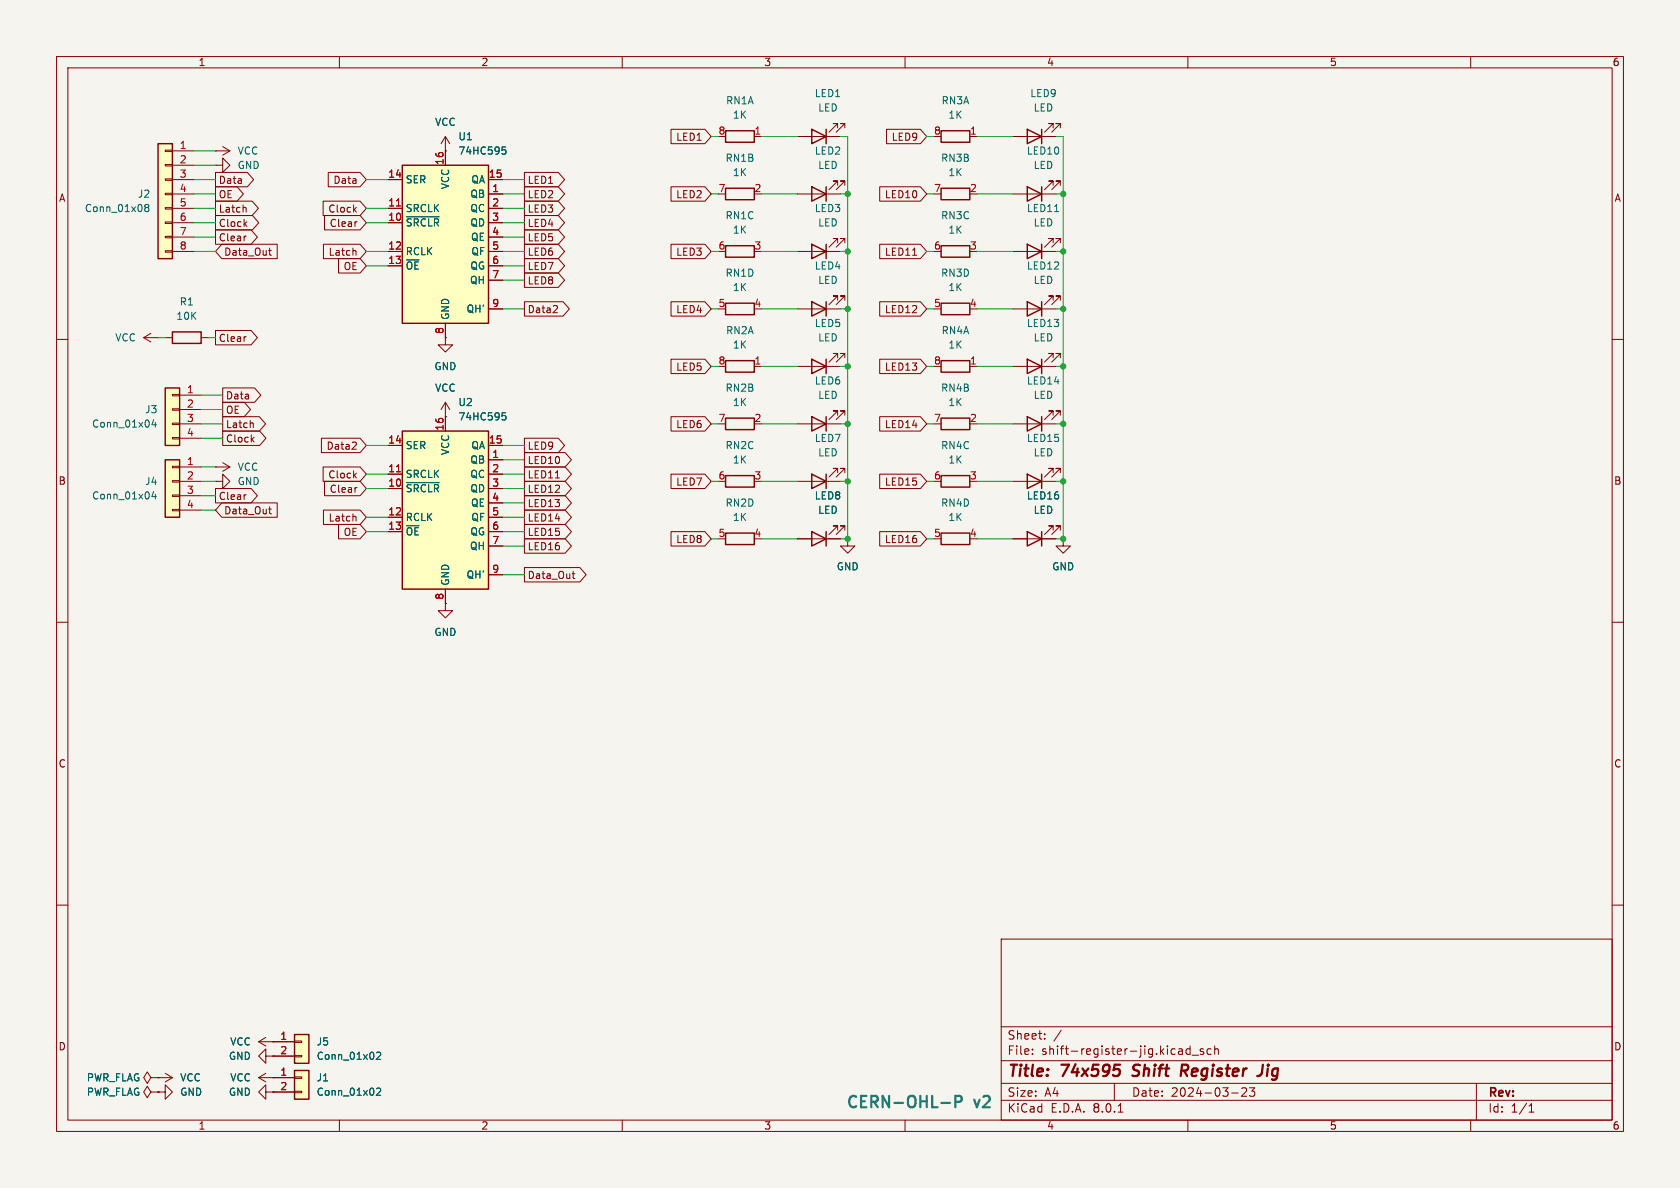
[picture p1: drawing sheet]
<svg xmlns="http://www.w3.org/2000/svg" width="297mm" height="210mm" viewBox="0 0 297 210" stroke-linecap="round" stroke-linejoin="round" font-family="sans-serif">
<path d="M0 0h297v210h-297z" fill="#f5f4ef" stroke="#f5f4ef" stroke-width=".18"/>
<g fill="none" stroke="#840000" stroke-width=".18">
<path d="M10 10h277v190h-277zM12 12h273v186h-273zM60 10v2M110 10v2M160 10v2M210 10v2M260 10v2M10 60h2M285 60h2M10 110h2M285 110h2M10 160h2"/>
<path d="M285 160h2M177 166h108v32h-108zM26.7 193l-.7-1-.6 1 .6 1.1 .7-1.1h1.2M27.9 193h.1M60 198v2M110 198v2M160 198v2M177 194.5h108M177 191.5h108M177 187.5h108M177 181.5h108M182.5 186.3v.1"/>
<path d="M182.5 185.5v.1M184.7 183.6v.1M184.7 182.8v.1M187.6 182.1l-1.3 2M197 191.5v3M197.7 196.6h.8M208.8 185.4l.2 .2v.8M209 186.3l-.5 .1M209 185.8h-.5M210 198v2M210.4 185.5l-.4-.1-.3 .3v.4l.1 .2h.6M210.4 184.9v1.5"/>
<path d="M210.7 186.5h1.2M212.7 185.5l-.3-.1-.2 .2v.2l.5 .2v.3h-.5M214.1 185.5l-.4-.1-.3 .3v.4l.1 .2h.6M214.7 185.5l.3-.1 .3 .1 .1 .9M214.7 184.9v1.5M217.7 193.2h1.2M220.3 192.4v.5l-.8 .9h.9M221.8 192.3l-.5 .6 .4 .1v.7l-.2 .1h-.4l-.2-.1M260 198v2M261 191.5v6.5M270.3 196.6h.9M270.3 195.5l.4-.4v1.5"/>
</g>
<path d="M197.1 188.2h.9M200.2 190.1l.2 .1M200.5 188.4l-.2 .4 .1 .2M209.3 189.3l.6 .9M209.7 188.2h-.7l-.3 2M209.8 189.2l-1 .1M223.3 188.2l-.2 1.4-.4 .5M224.1 188.9l-.1 1.3" fill="none" stroke="#840000" stroke-width=".4"/>
<path d="M52.1 182.9h2.5v5.1h-2.5z" fill="#ffffc2"/>
<g fill="none" stroke="#840000" stroke-width=".18">
<path d="M133.3 24.1h1.3M141 54.6h7.6M148.1 53.1v-.8h-.8h.8l-1.5 1.5M149.4 53.1v-.8h-.8h.8l-1.6 1.5M141 64.8h7.6M148.1 63.2v-.7h-.8h.8l-1.5 1.5M149.4 63.2v-.7h-.8h.8l-1.6 1.5M26.7 190.5l-.7-1-.6 1 .6 1 .7-1h1.2M27.9 190.5h.1M45.7 184.2h6.4M45.7 184.2l1.3 .7M45.7 190.5l1.3 .8"/>
<path d="M45.7 190.5h2.6M47 193v-1.2l-1.3 1.2 1.3 1.3v-1.3h1.3M47 183.4l-1.3 .8M47 189.7l-1.3 .8M48.3 184.2h.1M48.3 193h.1M48.3 190.5h.1M48.3 186.7h3.8M52.1 186.6h1.2v.2h-1.2zM52.1 184h1.2v.3h-1.2z"/>
</g>
<path d="M128.3 23.1h5v2h-5zM128.3 33.3h5v2h-5zM143.5 53.3l2.5 1.3-2.5 1.3zM146 53.3v2.6M143.5 63.5l2.5 1.3-2.5 1.2zM146 63.5v2.5M52.1 182.9h2.5v5.1h-2.5z" fill="none" stroke="#840000" stroke-width=".25"/>
<path d="M66.6 186.1l.5-.1 .2 .4-.8 .9h.8" fill="none" stroke="#006464" stroke-width=".18"/>
<path d="M52.1 189.2h2.5v5.1h-2.5z" fill="#ffffc2"/>
<g fill="none" stroke="#840000" stroke-width=".18">
<path d="M25.4 59.7l1.3 .8M25.4 59.7h2.5M26.7 58.9l-1.3 .8M27.9 59.7h.1M29.2 59.7h1.3M35.6 59.7h1.2M27.9 193h1.3v-1.2l1.3 1.2-1.3 1.3v-1.3M27.9 193h.1M27.9 190.5h.1M27.9 190.5h2.6M29.2 189.7l1.3 .8M30.5 190.5l-1.3 .8"/>
<path d="M48.3 190.5h3.8M48.3 193h3.8M52.1 192.9h1.2v.3h-1.2zM52.1 190.4h1.2v.2h-1.2z"/>
</g>
<path d="M30.5 58.7h5.1v2h-5.1zM128.3 43.4h5v2.1h-5zM52.1 189.2h2.5v5.1h-2.5z" fill="none" stroke="#840000" stroke-width=".25"/>
<path d="M66.6 192.5l.5-.2 .2 .4-.8 .9h.8" fill="none" stroke="#006464" stroke-width=".18"/>
<path d="M29.2 68.6h2.5v10.1h-2.5z" fill="#ffffc2"/>
<path d="M78.7 26.7h.1M78.7 24.1l-.7 1.3M78.7 24.1v2.6M78.7 24.1l.8 1.3M30.5 77.3h1.2v.3h-1.2zM30.5 74.8h1.2v.3h-1.2zM30.5 72.3h1.2v.2h-1.2zM30.5 69.7h1.2v.3h-1.2zM31.7 69.9h3.9M31.7 72.4h3.9M31.7 74.9h3.9M31.7 77.5h3.9" fill="none" stroke="#840000" stroke-width=".18"/>
<path d="M29.2 68.6h2.5v10.1h-2.5z" fill="none" stroke="#840000" stroke-width=".25"/>
<path d="M27.2 74.2l-.3 .9h.7M27.5 74.7v.8" fill="none" stroke="#006464" stroke-width=".18"/>
<path d="M71.1 29.2h15.3v28h-15.3z" fill="#ffffc2"/>
<path d="M71.1 29.2h15.3v28h-15.3z" fill="none" stroke="#840000" stroke-width=".25"/>
<g fill="none" stroke="#840000" stroke-width=".18">
<path d="M68.6 39.4h2.5M68.6 36.8h2.5M68.6 31.8h2.5M78.7 26.7v2.5M86.4 34.3h2.5M86.4 39.4h2.5M86.4 36.8h2.5M86.4 31.8h2.5M68.6 44.5h2.5M68.6 47h2.5M78.7 57.2v2.5M86.4 44.5h2.5"/>
<path d="M86.4 47h2.5M86.4 41.9h2.5M86.4 49.5h2.5M86.4 54.6h2.5"/>
</g>
<path d="M71.9 38.3h5.7M88.8 26h.6M88.9 26.5h.3l.3 .2-.1 .4-.5 .1" fill="none" stroke="#006464" stroke-width=".18"/>
<path d="M70.1 36.4h.7" fill="none" stroke="#a90000" stroke-width=".18"/>
<path d="M27.9 25.4h2.6v20.3h-2.6z" fill="#ffffc2"/>
<g fill="none" stroke="#840000" stroke-width=".18">
<path d="M29.2 39.2h1.3v.3h-1.3zM29.2 36.7h1.3v.3h-1.3zM29.2 34.2h1.3v.2h-1.3zM29.2 31.6h1.3v.3h-1.3zM29.2 29.1h1.3v.2h-1.3zM29.2 26.5h1.3v.3h-1.3zM30.5 26.7h3.8M30.5 29.2h3.8M30.5 31.8h3.8M30.5 34.3h3.8M30.5 36.8h3.8M30.5 39.4h3.8"/>
<path d="M141 34.3h7.6M141 24.1h7.6M148.1 22.6v-.8h-.8h.8l-1.5 1.6M148.1 32.8v-.8h-.8h.8l-1.5 1.5M149.4 22.6v-.8h-.8h.8l-1.6 1.6M149.4 32.8v-.8h-.8h.8l-1.6 1.5M171.4 24.1h1.3M179.1 34.3h7.6M179.1 24.1h7.6M186.2 32.8v-.8h-.8h.8l-1.5 1.5M186.2 22.6v-.8h-.8h.8l-1.5 1.6M187.5 32.8v-.8h-.8h.8l-1.6 1.5"/>
<path d="M187.5 22.6v-.8h-.8h.8l-1.6 1.6M29.2 44.3h1.3v.3h-1.3zM29.2 41.8h1.3v.2h-1.3zM30.5 41.9h3.8M30.5 44.5h3.8M141 44.5h7.6M148.1 42.9v-.7h-.8h.8l-1.5 1.5M149.4 42.9v-.7h-.8h.8l-1.6 1.5M179.1 54.6h7.6M186.2 53.1v-.8h-.8h.8l-1.5 1.5M187.5 53.1v-.8h-.8h.8l-1.6 1.5M78.7 73.7h.1"/>
<path d="M78.7 71.1l-.7 1.3M78.7 71.1v2.6M78.7 71.1l.8 1.3M171.4 64.8h1.3M179.1 64.8h7.6M186.2 63.2v-.7h-.8h.8l-1.5 1.5M187.5 63.2v-.7h-.8h.8l-1.6 1.5M38.1 82.6h.1M38.1 85.1h1.3v1.3l1.2-1.3-1.2-1.3v1.3M38.1 85.1h.1M38.1 82.6h2.5M39.4 81.8l1.2 .8"/>
<path d="M40.6 82.6l-1.2 .7M78.7 106.7v1.3h1.3l-1.3 1.2-1.2-1.2h1.2M78.7 106.7h.1"/>
</g>
<g fill="none" stroke="#840000" stroke-width=".25">
<path d="M27.9 25.4h2.6v20.3h-2.6zM143.5 22.9l2.5 1.2-2.5 1.3zM143.5 33l2.5 1.3-2.5 1.3zM146 22.9v2.5M146 33v2.6M166.4 23.1h5v2h-5zM166.4 33.3h5v2h-5zM181.6 33l2.5 1.3-2.5 1.3zM181.6 22.9l2.5 1.2-2.5 1.3zM184.1 22.9v2.5M184.1 33v2.6M143.5 43.2l2.5 1.3-2.5 1.2z"/>
<path d="M146 43.2v2.5M166.4 43.4h5v2.1h-5zM166.4 53.6h5v2h-5zM181.6 53.3l2.5 1.3-2.5 1.3zM184.1 53.3v2.6M166.4 63.8h5v2h-5zM181.6 63.5l2.5 1.3-2.5 1.2zM184.1 63.5v2.5"/>
</g>
<path d="M25.8 36.7l-.2-.3 .2-.3h.3l.2 .3-.2 .3M25.8 36.7l-.2 .2v.3l.2 .2h.3l.2-.2v-.4l-.2-.1M25.8 36.7h.3" fill="none" stroke="#006464" stroke-width=".18"/>
<path d="M29.2 81.3h2.5v10.1h-2.5z" fill="#ffffc2"/>
<g fill="none" stroke="#840000" stroke-width=".18">
<path d="M38.1 29.2h1.3v1.3l1.2-1.3-1.2-1.3v1.3M38.1 29.2h.1M38.1 26.7h.1M38.1 26.7h2.5M39.4 25.9l1.2 .8M40.6 26.7l-1.2 .7M78.7 59.7v1.3h1.3l-1.3 1.2-1.2-1.2h1.2M78.7 59.7h.1M179.1 44.5h7.6M186.2 42.9v-.7h-.8h.8l-1.5 1.5M187.5 42.9v-.7h-.8h.8l-1.6 1.5M133.3 64.8h1.3"/>
<path d="M141 74.9h7.6M148.1 73.4v-.8h-.8h.8l-1.5 1.6M149.4 73.4v-.8h-.8h.8l-1.6 1.6M179.1 74.9h7.6M186.2 73.4v-.8h-.8h.8l-1.5 1.6M187.5 73.4v-.8h-.8h.8l-1.6 1.6M30.5 90h1.2v.3h-1.2zM30.5 87.5h1.2v.3h-1.2zM30.5 85h1.2v.2h-1.2zM30.5 82.4h1.2v.3h-1.2zM31.7 82.6h3.9M31.7 85.1h3.9"/>
<path d="M31.7 87.6h3.9M31.7 90.2h3.9M141 85.1h7.6M141 95.3h7.6M148.1 93.7v-.7h-.8h.8l-1.5 1.5M148.1 83.6v-.8h-.8h.8l-1.5 1.5M149.4 93.7v-.7h-.8h.8l-1.6 1.5M149.4 83.6v-.8h-.8h.8l-1.6 1.5M149.9 95.3v1.2h1.2l-1.2 1.3-1.3-1.3h1.3M149.9 95.3h.1M179.1 85.1h7.6M179.1 95.3h7.6"/>
<path d="M186.2 93.7v-.7h-.8h.8l-1.5 1.5M186.2 83.6v-.8h-.8h.8l-1.5 1.5M187.5 93.7v-.7h-.8h.8l-1.6 1.5M187.5 83.6v-.8h-.8h.8l-1.6 1.5M188 95.3v1.2h1.2l-1.2 1.3-1.3-1.3h1.3M188 95.3h.1M47 186.7v-1.3l-1.3 1.3 1.3 1.3v-1.3h1.3M48.3 186.7h.1"/>
</g>
<g fill="none" stroke="#840000" stroke-width=".25">
<path d="M128.3 53.6h5v2h-5zM181.6 43.2l2.5 1.3-2.5 1.2zM184.1 43.2v2.5M128.3 63.8h5v2h-5zM128.3 73.9h5v2h-5zM143.5 73.7l2.5 1.2-2.5 1.3zM146 73.7v2.5M166.4 73.9h5v2h-5zM181.6 73.7l2.5 1.2-2.5 1.3zM184.1 73.7v2.5M29.2 81.3h2.5v10.1h-2.5zM128.3 94.2h5v2.1h-5z"/>
<path d="M128.3 84.1h5v2h-5zM143.5 94l2.5 1.3-2.5 1.2zM143.5 83.8l2.5 1.3-2.5 1.3zM146 83.8v2.6M146 94v2.5M166.4 84.1h5v2h-5zM166.4 94.2h5v2.1h-5zM181.6 94l2.5 1.3-2.5 1.2zM181.6 83.8l2.5 1.3-2.5 1.3zM184.1 83.8v2.6M184.1 94v2.5"/>
</g>
<path d="M186.4 37.4h.8M27.2 86.9l-.3 .9h.7M27.5 87.4v.8" fill="none" stroke="#006464" stroke-width=".18"/>
<path d="M71.1 76.2h15.3v27.9h-15.3z" fill="#ffffc2"/>
<path d="M71.1 76.2h15.3v27.9h-15.3z" fill="none" stroke="#840000" stroke-width=".25"/>
<g fill="none" stroke="#840000" stroke-width=".18">
<path d="M38.1 30.5h5.6l1.1 1.3-1.1 1.2h-5.6zM38.1 38.1h6.5l1.1 1.3-1.1 1.2h-6.5zM38.1 33h3.8l1.1 1.3-1.1 1.3h-3.8zM38.1 35.6h6.5l1.1 1.2-1.1 1.3h-6.5zM43.3 39.6l.3 .4M43.3 36.7l.2 .1v.7M43.6 39.2l-.4 .5M57.1 35.6h6.6l1.1 1.2-1.1 1.3h-6.6zM57.4 38.1h6.3l1.1 1.3-1.1 1.2h-6.3zM58 30.5h5.7l1.1 1.3-1.1 1.2h-5.7zM62.6 37l.4 .5M63 36.7l-.5 .4"/>
<path d="M63 39.2h.1M68.6 39.4h2.5M68.6 36.8h2.5M68.6 31.8h2.5M78.7 26.7h.1M78.7 26.7v2.5M86.4 34.3h2.5M86.4 39.4h2.5M86.4 36.8h2.5M86.4 31.8h2.5M92.7 38.1h6l1.1 1.3-1.1 1.2h-6zM92.7 33h6l1.1 1.3-1.1 1.3h-6z"/>
<path d="M92.7 35.6h6l1.1 1.2-1.1 1.3h-6zM92.7 30.5h6l1.1 1.3-1.1 1.2h-6zM118.6 22.9h6l1.1 1.2-1.1 1.3h-6zM118.6 33h6l1.1 1.3-1.1 1.3h-6zM155.5 33h7.2l1.1 1.3-1.1 1.3h-7.2zM156.7 22.9h6l1.1 1.2-1.1 1.3h-6zM38.1 40.6h6.3l1.1 1.3-1.1 1.3h-6.3zM38.1 58.4h6.3l1.1 1.3-1.1 1.3h-6.3zM39.2 43.2h9.8v2.5h-9.8l-1.1-1.2zM43.4 41.7h.1M43.4 59.5h.1M47.5 44.3h.5"/>
<path d="M47.7 44.9l.3 .2M57.2 43.2h6.5l1.1 1.3-1.1 1.2h-6.5zM59.8 45.7h3.9l1.1 1.3-1.1 1.3h-3.9zM62.8 44.3l.1 .2v.6M68.6 44.5h2.5M68.6 47h2.5M78.7 59.7h.1M78.7 57.2v2.5M86.4 44.5h2.5M86.4 47h2.5M86.4 41.9h2.5M86.4 49.5h2.5"/>
<path d="M86.4 54.6h2.5M92.7 48.3h6l1.1 1.2-1.1 1.3h-6zM92.7 53.3h6.8l1.2 1.3-1.2 1.3h-6.8zM92.7 45.7h6l1.1 1.3-1.1 1.3h-6zM92.7 40.6h6l1.1 1.3-1.1 1.3h-6zM92.7 43.2h6l1.1 1.3-1.1 1.2h-6zM98.4 54.1l.1 .2v.3l-.7 .7h.7M118.6 53.3h6l1.1 1.3-1.1 1.3h-6zM118.6 43.2h6l1.1 1.3-1.1 1.2h-6zM155.5 53.3h7.2l1.1 1.3-1.1 1.3h-7.2zM155.5 43.2h7.2l1.1 1.3-1.1 1.2h-7.2zM161.3 45.1h.8"/>
<path d="M39.4 68.6h5.6l1.1 1.3-1.1 1.2h-5.6zM39.4 76.2h6.5l1.1 1.3-1.1 1.2h-6.5zM39.4 73.7h6.4l1.2 1.2-1.2 1.3h-6.4zM39.4 71.1h3.8l1.1 1.3-1.1 1.3h-3.8zM44.5 77.7l.4 .4M44.6 74.8l.2 .1v.7M44.9 77.3l-.5 .5M56.8 77.5h6.9l1.1 1.2-1.1 1.3h-6.9zM62.9 78.2l.1 .2-.1 .3-.7 .7h.8M68.6 78.7h2.5M78.7 73.7h.1M78.7 73.7v2.5"/>
<path d="M86.4 78.7h2.5M92.7 77.5h6l1.1 1.2-1.1 1.3h-6zM118.6 73.7h6l1.1 1.2-1.1 1.3h-6zM118.6 63.5h6l1.1 1.3-1.1 1.2h-6zM155.5 63.5h7.2l1.1 1.3-1.1 1.2h-7.2zM155.5 73.7h7.2l1.1 1.2-1.1 1.3h-7.2zM38.1 86.4h6.3l1.1 1.2-1.1 1.3h-6.3zM39.2 88.9h9.8v2.5h-9.8l-1.1-1.2zM43.4 87.5h.1M47.5 90h.5M47.7 90.7l.3 .1M57.1 82.5h6.6l1.1 1.3-1.1 1.3h-6.6z"/>
<path d="M57.2 90.2h6.5l1.1 1.2-1.1 1.3h-6.5zM57.4 85.1h6.3l1.1 1.3-1.1 1.2h-6.3zM59.8 92.7h3.9l1.1 1.3-1.1 1.3h-3.9zM62.6 84l.4 .5M62.8 91.3l.1 .1v.7M63 83.6l-.5 .5M63 86.2h.1M68.6 86.4h2.5M68.6 83.8h2.5M68.6 91.4h2.5M68.6 94h2.5M86.4 81.3h2.5"/>
<path d="M86.4 86.4h2.5M86.4 83.8h2.5M86.4 91.4h2.5M86.4 94h2.5M86.4 88.9h2.5M86.4 96.5h2.5M92.7 95.2h7.2l1.1 1.3-1.1 1.3h-7.2zM92.7 87.6h7.2l1.1 1.3-1.1 1.3h-7.2zM92.7 80h7.2l1.1 1.3-1.1 1.3h-7.2zM92.7 85.1h7.2l1.1 1.3-1.1 1.2h-7.2zM92.7 90.2h7.2l1.1 1.2-1.1 1.3h-7.2zM92.7 82.5h7.2l1.1 1.3-1.1 1.3h-7.2z"/>
<path d="M92.7 92.7h7.2l1.1 1.3-1.1 1.3h-7.2zM98.2 84.5h.7M118.6 94h6l1.1 1.3-1.1 1.2h-6zM118.6 83.8h6l1.1 1.3-1.1 1.3h-6zM141 95.3h2.5M146 95.3h2.6M149.9 95.3h.1M155.5 94h7.2l1.1 1.3-1.1 1.2h-7.2zM155.5 83.8h7.2l1.1 1.3-1.1 1.3h-7.2zM179.1 95.3h2.5M184.1 95.3h2.6M188 95.3h.1"/>
<path d="M78.7 106.7h.1M78.7 104.1v2.6M86.4 101.6h2.5M92.7 100.3h9.8l1.1 1.3-1.1 1.3h-9.8zM101.1 101.4h.5M101.3 102.1l.3 .2M27.9 190.5h.1M27.9 193h.1M48.3 186.7h.1M48.3 184.2h.1M48.3 193h.1M48.3 190.5h.1"/>
<path d="M48.3 190.5h3.8M48.3 193h3.8M48.3 184.2h3.8M48.3 186.7h3.8"/>
</g>
<path d="M71.9 38.3h5.7M88.8 26h.6M88.9 26.5h.3l.3 .2-.1 .4-.5 .1M88.8 73h.6M88.9 73.5h.3l.3 .2-.1 .4-.5 .1M71.9 85.3h5.7M66.6 192.5l.5-.2 .2 .4-.8 .9h.8M66.6 186.1l.5-.1 .2 .4-.8 .9h.8" fill="none" stroke="#006464" stroke-width=".18"/>
<path d="M70.1 36.4h.7M70.1 83.4h.7" fill="none" stroke="#a90000" stroke-width=".18"/>
<path d="M166.4 195h1.5M168.9 194.8h.8a.54 .54 0 0 0 .4-.5 .54 .54 0 0 0-.4-.6h-.8v2" fill="none" stroke="#0099b0" stroke-width=".4"/>
<g fill="none" stroke="#009600" stroke-width=".18">
<path d="M34.3 34.3h3.8M34.3 26.7h3.8M34.3 31.8h3.8M34.3 29.2h3.8M34.3 39.4h3.8M34.3 36.8h3.8M64.8 31.8h3.8M64.8 39.4h3.8M64.8 36.8h3.8M88.9 34.3h3.8M88.9 31.8h3.8M88.9 39.4h3.8"/>
<path d="M88.9 36.8h3.8M125.7 34.3h1.3M125.7 24.1h1.3M134.6 34.3h6.4M134.6 24.1h6.4M148.6 24.1h1.3v71.2h-1.3M148.6 34.3h1.3M163.8 34.3h1.3M163.8 24.1h1.3M172.7 34.3h6.4M172.7 24.1h6.4M186.7 24.1h1.3v71.2h-1.3"/>
<path d="M186.7 34.3h1.3M27.9 59.7h1.3M34.3 44.5h3.8M34.3 41.9h3.8M36.8 59.7h1.3M64.8 44.5h3.8M64.8 47h3.8M88.9 44.5h3.8M88.9 54.6h3.8M88.9 41.9h3.8M88.9 47h3.8M88.9 49.5h3.8"/>
<path d="M125.7 44.5h1.3M125.7 54.6h1.3M134.6 44.5h6.4M134.6 54.6h6.4M148.6 44.5h1.3M148.6 54.6h1.3M163.8 44.5h1.3M163.8 54.6h1.3M172.7 44.5h6.4M172.7 54.6h6.4M186.7 44.5h1.3M186.7 54.6h1.3"/>
<path d="M35.6 72.4h3.8M35.6 74.9h3.8M35.6 77.5h3.8M35.6 69.9h3.8M64.8 78.7h3.8M88.9 78.7h3.8M125.7 74.9h1.3M125.7 64.8h1.3M134.6 74.9h6.4M134.6 64.8h6.4M148.6 74.9h1.3M148.6 64.8h1.3"/>
<path d="M163.8 74.9h1.3M163.8 64.8h1.3M172.7 74.9h6.4M172.7 64.8h6.4M186.7 74.9h1.3M186.7 64.8h1.3M35.6 85.1h2.5M35.6 82.6h2.5M35.6 87.6h2.5M35.6 90.2h2.5M64.8 94h3.8M64.8 91.4h3.8"/>
<path d="M64.8 83.8h3.8M64.8 86.4h3.8M88.9 81.3h3.8M88.9 94h3.8M88.9 91.4h3.8M88.9 88.9h3.8M88.9 83.8h3.8M88.9 96.5h3.8M88.9 86.4h3.8M125.7 95.3h1.3M125.7 85.1h1.3M134.6 95.3h6.4"/>
<path d="M134.6 85.1h6.4M148.6 85.1h1.3M163.8 95.3h1.3M163.8 85.1h1.3M172.7 95.3h6.4M172.7 85.1h6.4M186.7 85.1h1.3M88.9 101.6h3.8"/>
</g>
<g fill="#009600" stroke="#009600" stroke-width=".18">
<circle cx="188" cy="85.1" r=".46"/>
<circle cx="188" cy="74.9" r=".46"/>
<circle cx="149.9" cy="74.9" r=".46"/>
<circle cx="149.9" cy="64.8" r=".46"/>
<circle cx="188" cy="95.3" r=".46"/>
<circle cx="149.9" cy="85.1" r=".46"/>
<circle cx="149.9" cy="95.3" r=".46"/>
<circle cx="149.9" cy="34.3" r=".46"/>
<circle cx="149.9" cy="44.5" r=".46"/>
<circle cx="149.9" cy="54.6" r=".46"/>
<circle cx="188" cy="44.5" r=".46"/>
<circle cx="188" cy="34.3" r=".46"/>
<circle cx="188" cy="64.8" r=".46"/>
<circle cx="188" cy="54.6" r=".46"/>
</g>
<g font-size="2.8" fill="#840000">
<text x="178" y="190.9">Title:</text>
<text x="187.7" y="190.9">74x595</text>
<text x="201.1" y="190.9">Shift</text>
<text x="210.4" y="190.9">Register</text>
<text x="224.9" y="190.9">Jig</text>
</g>
<g font-size="2.8" fill="#0099b0">
<text x="149.4" y="196.4">CERN-OHL-P</text>
<text x="172.3" y="196.4">v2</text>
</g>
<g font-size="2.1" fill="#840000">
<text x="178" y="184">Sheet:</text>
<text x="178" y="186.7">File:</text>
<text x="184.1" y="186.7">shift-register-jig.kicad_sch</text>
<text x="178" y="196.9">KiCad</text>
<text x="178" y="194.1">Size:</text>
<text x="184.7" y="194.1">A4</text>
<text x="185.7" y="196.9">E.D.A.</text>
<text x="193.3" y="196.9">8.0.1</text>
<text x="200" y="194.1">Date:</text>
<text x="207" y="194.1">2024-03-23</text>
<text x="263" y="194.3">Rev:</text>
<text x="263" y="196.9">Id:</text>
<text x="267.1" y="196.9">1/1</text>
</g>
<g font-size="1.8" fill="#840000">
<text x="35" y="11.9">1</text>
<text x="85" y="11.9">2</text>
<text x="135" y="11.9">3</text>
<text x="185" y="11.9">4</text>
<text x="235" y="11.9">5</text>
<text x="285" y="11.9">6</text>
<text x="119.4" y="25.1">LED1</text>
<text x="157.5" y="25.1">LED9</text>
<text x="10.3" y="35.9">A</text>
<text x="38.6" y="32.7">Data</text>
<text x="38.6" y="35.2">OE</text>
<text x="58.8" y="32.7">Data</text>
<text x="93.2" y="35.2">LED2</text>
<text x="93.2" y="32.7">LED1</text>
<text x="119.4" y="35.2">LED2</text>
<text x="156.3" y="35.2">LED10</text>
<text x="285.3" y="35.9">A</text>
<text x="38.6" y="40.3">Clock</text>
<text x="38.6" y="37.8">Latch</text>
<text x="57.9" y="37.8">Clock</text>
<text x="58.2" y="40.3">Clear</text>
<text x="93.2" y="40.3">LED4</text>
<text x="93.2" y="37.8">LED3</text>
<text x="38.6" y="42.9">Clear</text>
<text x="39.5" y="45.4">Data_Out</text>
<text x="58" y="45.4">Latch</text>
<text x="60.7" y="47.9">OE</text>
<text x="93.2" y="47.9">LED7</text>
<text x="93.2" y="42.9">LED5</text>
<text x="93.2" y="45.4">LED6</text>
<text x="119.4" y="45.4">LED3</text>
<text x="156.3" y="45.4">LED11</text>
<text x="93.2" y="50.5">LED8</text>
<text x="93.2" y="55.6">Data2</text>
<text x="119.4" y="55.6">LED4</text>
<text x="156.3" y="55.6">LED12</text>
<text x="38.6" y="60.6">Clear</text>
<text x="119.4" y="65.7">LED5</text>
<text x="156.3" y="65.7">LED13</text>
<text x="39.8" y="70.8">Data</text>
<text x="39.8" y="75.9">Latch</text>
<text x="39.8" y="73.3">OE</text>
<text x="119.4" y="75.9">LED6</text>
<text x="156.3" y="75.9">LED14</text>
<text x="39.8" y="78.4">Clock</text>
<text x="57.6" y="79.7">Data2</text>
<text x="93.2" y="82.2">LED10</text>
<text x="93.2" y="79.7">LED9</text>
<text x="10.3" y="85.9">B</text>
<text x="38.6" y="88.6">Clear</text>
<text x="57.9" y="84.8">Clock</text>
<text x="58.2" y="87.3">Clear</text>
<text x="93.2" y="89.9">LED13</text>
<text x="93.2" y="87.3">LED12</text>
<text x="93.2" y="84.8">LED11</text>
<text x="119.4" y="86">LED7</text>
<text x="156.3" y="86">LED15</text>
<text x="285.3" y="85.9">B</text>
<text x="39.5" y="91.1">Data_Out</text>
<text x="58" y="92.4">Latch</text>
<text x="60.7" y="94.9">OE</text>
<text x="93.2" y="92.4">LED14</text>
<text x="93.2" y="94.9">LED15</text>
<text x="93.2" y="97.5">LED16</text>
<text x="119.4" y="96.2">LED8</text>
<text x="156.3" y="96.2">LED16</text>
<text x="93.2" y="102.6">Data_Out</text>
<text x="10.3" y="135.9">C</text>
<text x="285.3" y="135.9">C</text>
<text x="10.3" y="185.9">D</text>
<text x="285.3" y="185.9">D</text>
<text x="35" y="199.9">1</text>
<text x="85" y="199.9">2</text>
<text x="135" y="199.9">3</text>
<text x="185" y="199.9">4</text>
<text x="235" y="199.9">5</text>
<text x="285" y="199.9">6</text>
</g>
<g font-size="1.8" fill="#006464">
<text x="143.9" y="17.4">LED1</text>
<text x="182" y="17.4">LED9</text>
<text x="76.8" y="22.5">VCC</text>
<text x="128.3" y="18.6">RN1A</text>
<text x="129.5" y="21.2">1K</text>
<text x="144.5" y="19.9">LED</text>
<text x="166.4" y="18.6">RN3A</text>
<text x="167.6" y="21.2">1K</text>
<text x="182.6" y="19.9">LED</text>
<text x="41.9" y="27.5">VCC</text>
<text x="80.9" y="25">U1</text>
<text x="80.9" y="27.5">74HC595</text>
<text x="128.2" y="28.8">RN1B</text>
<text x="143.9" y="27.5">LED2</text>
<text x="166.3" y="28.8">RN3B</text>
<text x="181.4" y="27.5">LED10</text>
<text x="24.3" y="35.2">J2</text>
<text x="41.9" y="30.1">GND</text>
<text x="71.6" y="32.6">SER</text>
<text x="79.6" y="33.5" transform="rotate(-90 79.6 33.5)">VCC</text>
<text x="83" y="35.2">QB</text>
<text x="83.2" y="32.6">QA</text>
<text x="129.5" y="31.3">1K</text>
<text x="144.5" y="30.1">LED</text>
<text x="167.6" y="31.3">1K</text>
<text x="182.6" y="30.1">LED</text>
<text x="14.9" y="37.7">Conn_01x08</text>
<text x="71.6" y="40.2">~{SRCLR}</text>
<text x="71.6" y="37.7">SRCLK</text>
<text x="83" y="37.7">QC</text>
<text x="83" y="40.2">QD</text>
<text x="128.2" y="39">RN1C</text>
<text x="129.5" y="41.5">1K</text>
<text x="143.9" y="37.7">LED3</text>
<text x="144.5" y="40.2">LED</text>
<text x="166.3" y="39">RN3C</text>
<text x="167.6" y="41.5">1K</text>
<text x="181.4" y="37.7">LED11</text>
<text x="182.6" y="40.2">LED</text>
<text x="71.6" y="45.3">RCLK</text>
<text x="71.6" y="47.9">~{OE}</text>
<text x="83" y="47.9">QG</text>
<text x="83.2" y="42.8">QE</text>
<text x="83.2" y="45.3">QF</text>
<text x="143.9" y="47.9">LED4</text>
<text x="181.4" y="47.9">LED12</text>
<text x="83" y="50.4">QH</text>
<text x="128.2" y="49.1">RN1D</text>
<text x="129.5" y="51.7">1K</text>
<text x="144.5" y="50.4">LED</text>
<text x="166.3" y="49.1">RN3D</text>
<text x="167.6" y="51.7">1K</text>
<text x="182.6" y="50.4">LED</text>
<text x="31.1" y="56.7">10K</text>
<text x="31.7" y="54.2">R1</text>
<text x="79.6" y="56.6" transform="rotate(-90 79.6 56.6)">GND</text>
<text x="82.4" y="55.5">QH'</text>
<text x="128.3" y="59.3">RN2A</text>
<text x="143.9" y="58">LED5</text>
<text x="166.4" y="59.3">RN4A</text>
<text x="181.4" y="58">LED13</text>
<text x="20.3" y="60.6">VCC</text>
<text x="76.7" y="65.6">GND</text>
<text x="129.5" y="61.8">1K</text>
<text x="144.5" y="60.6">LED</text>
<text x="167.6" y="61.8">1K</text>
<text x="182.6" y="60.6">LED</text>
<text x="76.8" y="69.4">VCC</text>
<text x="80.9" y="72">U2</text>
<text x="128.2" y="69.4">RN2B</text>
<text x="129.5" y="72">1K</text>
<text x="143.9" y="68.2">LED6</text>
<text x="144.5" y="70.7">LED</text>
<text x="166.3" y="69.4">RN4B</text>
<text x="167.6" y="72">1K</text>
<text x="181.4" y="68.2">LED14</text>
<text x="182.6" y="70.7">LED</text>
<text x="16.2" y="75.8">Conn_01x04</text>
<text x="25.6" y="73.3">J3</text>
<text x="80.9" y="74.5">74HC595</text>
<text x="41.9" y="83.4">VCC</text>
<text x="71.6" y="79.6">SER</text>
<text x="79.6" y="80.5" transform="rotate(-90 79.6 80.5)">VCC</text>
<text x="83" y="82.1">QB</text>
<text x="83.2" y="79.6">QA</text>
<text x="128.2" y="79.6">RN2C</text>
<text x="129.5" y="82.1">1K</text>
<text x="143.9" y="78.3">LED7</text>
<text x="144.5" y="80.9">LED</text>
<text x="166.3" y="79.6">RN4C</text>
<text x="167.6" y="82.1">1K</text>
<text x="181.4" y="78.3">LED15</text>
<text x="182.6" y="80.9">LED</text>
<text x="16.2" y="88.5">Conn_01x04</text>
<text x="25.6" y="86">J4</text>
<text x="41.9" y="86">GND</text>
<text x="71.6" y="87.2">~{SRCLR}</text>
<text x="71.6" y="84.7">SRCLK</text>
<text x="83" y="84.7">QC</text>
<text x="83" y="87.2">QD</text>
<text x="83.2" y="89.8">QE</text>
<text x="128.2" y="89.8">RN2D</text>
<text x="143.9" y="88.5">LED8</text>
<text x="166.3" y="89.8">RN4D</text>
<text x="181.4" y="88.5">LED16</text>
<text x="71.6" y="92.3">RCLK</text>
<text x="71.6" y="94.8">~{OE}</text>
<text x="83" y="94.8">QG</text>
<text x="83.2" y="92.3">QF</text>
<text x="129.5" y="92.3">1K</text>
<text x="144.5" y="91">LED</text>
<text x="167.6" y="92.3">1K</text>
<text x="182.6" y="91">LED</text>
<text x="83" y="97.4">QH</text>
<text x="147.8" y="101">GND</text>
<text x="185.9" y="101">GND</text>
<text x="79.6" y="103.6" transform="rotate(-90 79.6 103.6)">GND</text>
<text x="82.4" y="102.5">QH'</text>
<text x="76.7" y="112.6">GND</text>
<text x="40.6" y="185">VCC</text>
<text x="55.9" y="185">J5</text>
<text x="15.2" y="191.4">PWR_FLAG</text>
<text x="31.8" y="191.4">VCC</text>
<text x="40.4" y="187.6">GND</text>
<text x="40.6" y="191.4">VCC</text>
<text x="55.9" y="187.6">Conn_01x02</text>
<text x="55.9" y="191.4">J1</text>
<text x="15.2" y="193.9">PWR_FLAG</text>
<text x="31.8" y="193.9">GND</text>
<text x="40.4" y="193.9">GND</text>
<text x="55.9" y="193.9">Conn_01x02</text>
</g>
<g font-size="1.8" fill="#a90000">
<text x="126.9" y="23.9">8</text>
<text x="133.3" y="23.9">1</text>
<text x="165" y="23.9">8</text>
<text x="171.4" y="23.9">1</text>
<text x="31.7" y="26.4">1</text>
<text x="31.7" y="29">2</text>
<text x="78.5" y="29.3" transform="rotate(-90 78.5 29.3)">16</text>
<text x="31.7" y="31.5">3</text>
<text x="31.7" y="34">4</text>
<text x="68.5" y="31.5">14</text>
<text x="86.3" y="31.5">15</text>
<text x="86.9" y="34">1</text>
<text x="126.9" y="34">7</text>
<text x="133.3" y="34">2</text>
<text x="165" y="34">7</text>
<text x="171.4" y="34">2</text>
<text x="31.7" y="36.6">5</text>
<text x="31.7" y="39.1">6</text>
<text x="31.7" y="41.7">7</text>
<text x="68.5" y="39.1">10</text>
<text x="68.5" y="36.6">11</text>
<text x="86.9" y="36.6">2</text>
<text x="86.9" y="39.1">3</text>
<text x="86.9" y="41.7">4</text>
<text x="31.7" y="44.2">8</text>
<text x="68.5" y="44.2">12</text>
<text x="68.5" y="46.7">13</text>
<text x="86.9" y="44.2">5</text>
<text x="86.9" y="46.7">6</text>
<text x="126.9" y="44.2">6</text>
<text x="133.3" y="44.2">3</text>
<text x="165" y="44.2">6</text>
<text x="171.4" y="44.2">3</text>
<text x="86.9" y="49.3">7</text>
<text x="78.5" y="59.1" transform="rotate(-90 78.5 59.1)">8</text>
<text x="86.9" y="54.4">9</text>
<text x="126.9" y="54.4">5</text>
<text x="133.3" y="54.4">4</text>
<text x="165" y="54.4">5</text>
<text x="171.4" y="54.4">4</text>
<text x="126.9" y="64.5">8</text>
<text x="133.3" y="64.5">1</text>
<text x="165" y="64.5">8</text>
<text x="171.4" y="64.5">1</text>
<text x="32.9" y="69.6">1</text>
<text x="32.9" y="72.1">2</text>
<text x="32.9" y="74.7">3</text>
<text x="32.9" y="77.2">4</text>
<text x="78.5" y="76.2" transform="rotate(-90 78.5 76.2)">16</text>
<text x="126.9" y="74.7">7</text>
<text x="133.3" y="74.7">2</text>
<text x="165" y="74.7">7</text>
<text x="171.4" y="74.7">2</text>
<text x="32.9" y="82.3">1</text>
<text x="68.5" y="83.6">11</text>
<text x="68.5" y="78.5">14</text>
<text x="86.3" y="78.5">15</text>
<text x="86.9" y="81">1</text>
<text x="86.9" y="83.6">2</text>
<text x="32.9" y="84.8">2</text>
<text x="32.9" y="87.4">3</text>
<text x="32.9" y="89.9">4</text>
<text x="68.5" y="86.1">10</text>
<text x="86.9" y="86.1">3</text>
<text x="86.9" y="88.6">4</text>
<text x="126.9" y="84.8">6</text>
<text x="133.3" y="84.8">3</text>
<text x="165" y="84.8">6</text>
<text x="171.4" y="84.8">3</text>
<text x="68.5" y="91.2">12</text>
<text x="68.5" y="93.7">13</text>
<text x="86.9" y="91.2">5</text>
<text x="86.9" y="93.7">6</text>
<text x="126.9" y="95">5</text>
<text x="133.3" y="95">4</text>
<text x="165" y="95">5</text>
<text x="171.4" y="95">4</text>
<text x="86.9" y="96.3">7</text>
<text x="86.9" y="101.3">9</text>
<text x="78.5" y="106.1" transform="rotate(-90 78.5 106.1)">8</text>
<text x="49.5" y="183.9">1</text>
<text x="49.5" y="186.4">2</text>
<text x="49.5" y="190.2">1</text>
<text x="49.5" y="192.8">2</text>
</g>
</svg>
